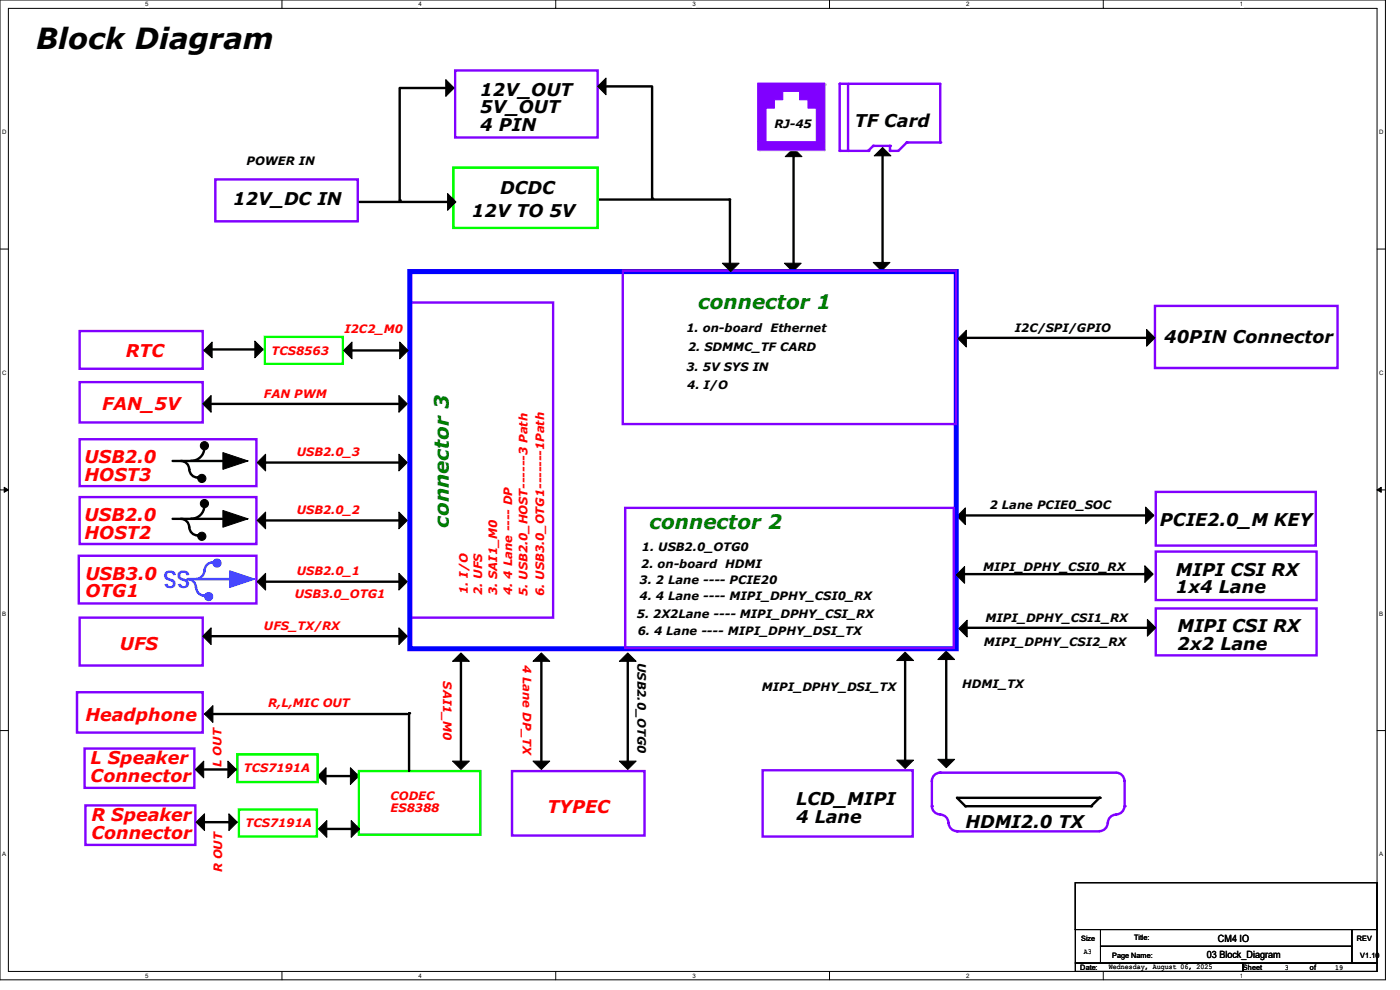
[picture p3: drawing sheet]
<svg xmlns="http://www.w3.org/2000/svg" width="297mm" height="210mm" viewBox="0 0 297 210" stroke-linecap="round" stroke-linejoin="round" font-family="sans-serif">
<path d="M0 0h293.9v207.9h-293.9zM1.8 1.8h290.3v204.3h-290.3z" fill="none" stroke="#000" stroke-width=".21"/>
<g fill="#fff">
<path d="M30.8 .2h.7v1.4h-.7z"/>
<path d="M30.8 206.2h.7v1.4h-.7z"/>
</g>
<path d="M59.8 0v1.8M59.8 206.1v1.8" fill="none" stroke="#000" stroke-width=".21"/>
<g fill="#fff">
<path d="M88.8 .2h.7v1.4h-.7z"/>
<path d="M88.8 206.2h.7v1.4h-.7z"/>
</g>
<path d="M117.9 0v1.8M117.9 206.1v1.8" fill="none" stroke="#000" stroke-width=".21"/>
<g fill="#fff">
<path d="M146.9 .2h.7v1.4h-.7z"/>
<path d="M146.9 206.2h.7v1.4h-.7z"/>
</g>
<path d="M176 0v1.8M176 206.1v1.8" fill="none" stroke="#000" stroke-width=".21"/>
<g fill="#fff">
<path d="M205 .2h.7v1.4h-.7z"/>
<path d="M205 206.2h.7v1.4h-.7z"/>
</g>
<path d="M234.1 0v1.8M234.1 206.1v1.8" fill="none" stroke="#000" stroke-width=".21"/>
<g fill="#fff">
<path d="M263.1 .2h.6v1.4h-.6z"/>
<path d="M263.1 206.2h.6v1.4h-.6z"/>
<path d="M.5 27.3h.9v1.4h-.9z"/>
<path d="M292.6 27.3h.9v1.4h-.9z"/>
<path d="M.5 78.4h.9v1.4h-.9z"/>
<path d="M292.6 78.4h.9v1.4h-.9z"/>
</g>
<path d="M0 52.8h1.8M292.1 52.8h1.8" fill="none" stroke="#000" stroke-width=".21"/>
<g fill="#fff">
<path d="M.5 129.5h.8v1.4h-.8z"/>
<path d="M292.6 129.5h.8v1.4h-.8z"/>
</g>
<path d="M0 103.9h1.8M292.1 103.9h1.8" fill="none" stroke="#000" stroke-width=".21"/>
<path d="M.9 103.4l.9 .5-.9 .5zM292.1 103.9l.9-.5v1z" fill="#000" stroke="#000" stroke-width=".21"/>
<g fill="#fff">
<path d="M.5 180.5h.8v1.4h-.8z"/>
<path d="M292.6 180.5h.8v1.4h-.8z"/>
</g>
<path d="M0 155h1.8M292.1 155h1.8" fill="none" stroke="#000" stroke-width=".21"/>
<path d="M16.9 70.2h26.1v8h-26.1zM199.5 163.9a1.76 1.76 0 0 0-1.8 1.8v5.3" fill="none" stroke="#8000ff" stroke-width=".51"/>
<path d="M204.3 109.3h40" fill="none" stroke="#000" stroke-width=".51"/>
<circle cx="244.3" cy="109.3" r=".25" fill="#000"/>
<g fill="#000" stroke="#000" stroke-width=".21">
<path d="M203 109.5l1.8-1.8v3.6z" fill-rule="evenodd"/>
<path d="M243 107.6l1.8 1.7-1.8 1.8z" fill-rule="evenodd"/>
</g>
<circle cx="197.7" cy="171" r=".25" fill="#8000ff"/>
<path d="M199.5 163.9h37.3" fill="none" stroke="#8000ff" stroke-width=".51"/>
<circle cx="199.5" cy="163.9" r=".25" fill="#8000ff"/>
<path d="M197.7 171a1.76 1.76 0 0 0 1.8 1.8M199.5 172.8a1.76 1.76 0 0 1 1.7 1.8M201.3 174.6a1.76 1.76 0 0 0 1.7 1.7M203 176.4h30.3" fill="none" stroke="#8000ff" stroke-width=".51"/>
<circle cx="203" cy="176.4" r=".25" fill="#8000ff"/>
<path d="M236.8 163.9a1.76 1.76 0 0 1 1.7 1.8M238.6 165.7v5.3" fill="none" stroke="#8000ff" stroke-width=".51"/>
<circle cx="238.6" cy="171" r=".25" fill="#8000ff"/>
<path d="M96.6 14.9h30.2v14.3h-30.2zM45.7 38.1h30.2v8.8h-30.2zM87.1 64.2h30.2v66.8h-30.2zM16.9 81.1h26.1v8.5h-26.1zM16.7 117.9h37.7v10.1h-37.7zM245.2 129.1h34.1v9.9h-34.1zM161.8 163.4h31.8v14.1h-31.8zM236.8 172.8a1.76 1.76 0 0 0-1.8 1.8 1.76 1.76 0 0 1-1.7 1.7M238.5 171a1.76 1.76 0 0 1-1.7 1.8" fill="none" stroke="#8000ff" stroke-width=".51"/>
<path d="M168.4 33.1v23.6M187.2 32.9v23.7M127.1 42.3h27.6M154.9 42.3v14.9M200.7 139.4v22.7M203 169.2h30.3l-1.8 1.8h-26.7z" fill="none" stroke="#000" stroke-width=".51"/>
<g fill="#000">
<circle cx="154.7" cy="42.3" r=".25"/>
<circle cx="154.9" cy="57.2" r=".25"/>
<circle cx="168.4" cy="56.7" r=".25"/>
<circle cx="187.2" cy="56.6" r=".25"/>
<circle cx="200.7" cy="139.4" r=".25"/>
<circle cx="204.8" cy="171" r=".25"/>
<circle cx="231.5" cy="171" r=".25"/>
<circle cx="233.3" cy="169.2" r=".25"/>
</g>
<g fill="#000" stroke="#000" stroke-width=".21">
<path d="M166.6 33.2l1.8-1.7 1.7 1.7z" fill-rule="evenodd"/>
<path d="M187.2 31.3l1.8 1.8h-3.5z" fill-rule="evenodd"/>
<path d="M166.4 55.8h3.6l-1.8 1.8z" fill-rule="evenodd"/>
<path d="M185.3 55.7h3.5l-1.8 1.7z" fill-rule="evenodd"/>
<path d="M200.7 138.1l1.8 1.8h-3.5z" fill-rule="evenodd"/>
<path d="M199 161.1h3.5l-1.8 1.8z" fill-rule="evenodd"/>
</g>
<path d="M45.2 119.3a1.76 1.76 0 0 0-1.8 1.8M41.6 124.6a1.76 1.76 0 0 0 1.8 1.8M43.3 121.1a1.76 1.76 0 0 1-1.7 1.7M48.7 122.9h-8.9a1.76 1.76 0 0 1 1.8 1.7" fill="none" stroke="#0080ff" stroke-width=".51"/>
<circle cx="48.7" cy="122.9" r=".25" fill="#0080ff"/>
<g fill="#0080ff" stroke="#0080ff" stroke-width=".21">
<path d="M48.7 121.1l5.4 1.8h-1.8h1.8l-5.4 1.7z" fill-rule="evenodd"/>
<circle cx="46" cy="119.4" r=".87"/>
<circle cx="44.3" cy="126.6" r=".87"/>
</g>
<g fill="#000" stroke="#000" stroke-width=".21">
<path d="M54.6 123.4l1.7-1.8v3.6z" fill-rule="evenodd"/>
<path d="M67.4 164.6l1.8-1.7v3.5z" fill-rule="evenodd"/>
<path d="M74.3 162.9l1.8 1.7-1.8 1.8z" fill-rule="evenodd"/>
</g>
<path d="M68.8 164.6h6.9" fill="none" stroke="#000" stroke-width=".51"/>
<circle cx="75.7" cy="164.6" r=".25" fill="#000"/>
<path d="M87 57.6h115.9v80h-115.9z" fill="none" stroke="#00f" stroke-width="1.1"/>
<path d="M132.1 57.4h70.8v32.6h-70.8zM132.6 107.7h69.8v29.8h-69.8z" fill="none" stroke="#8000ff" stroke-width=".51"/>
<path d="M161.1 31.8h13.9" fill="none" stroke="#c0c0c0" stroke-width=".51"/>
<circle cx="161.1" cy="31.8" r=".25" fill="#c0c0c0"/>
<path d="M175 17.9v13.9" fill="none" stroke="#c0c0c0" stroke-width=".51"/>
<circle cx="175" cy="17.9" r=".25" fill="#c0c0c0"/>
<g fill="#8000ff" stroke="#8000ff" stroke-width=".21">
<path d="M160.7 30.1h14.3v1.7h-14.3z" fill-rule="evenodd"/>
<path d="M160.7 17.6h14.3v12.5h-1.8v-7.2h-1.8v-1.7h-1.8v-1.8h-3.5v1.8h-1.8v1.7h-1.8v7.2h-1.8z" fill-rule="evenodd"/>
</g>
<path d="M192.4 30.2h7.1" fill="none" stroke="#8000ff" stroke-width=".51"/>
<circle cx="192.4" cy="30.2" r=".25" fill="#8000ff"/>
<path d="M192.4 30.2l-1.8 1.8" fill="none" stroke="#8000ff" stroke-width=".51"/>
<circle cx="192.4" cy="30.2" r=".25" fill="#8000ff"/>
<path d="M188.8 32h1.8" fill="none" stroke="#8000ff" stroke-width=".51"/>
<circle cx="188.8" cy="32" r=".25" fill="#8000ff"/>
<path d="M188.8 30.9v1.1" fill="none" stroke="#8000ff" stroke-width=".51"/>
<circle cx="188.8" cy="30.9" r=".25" fill="#8000ff"/>
<path d="M185.3 30.9h3.5" fill="none" stroke="#8000ff" stroke-width=".51"/>
<circle cx="185.3" cy="30.9" r=".25" fill="#8000ff"/>
<path d="M185.3 30.9l-1.1 1.1" fill="none" stroke="#8000ff" stroke-width=".51"/>
<circle cx="184.2" cy="32" r=".25" fill="#8000ff"/>
<path d="M178.1 32h6.1" fill="none" stroke="#8000ff" stroke-width=".51"/>
<circle cx="184.2" cy="32" r=".25" fill="#8000ff"/>
<path d="M178.1 17.8v14.2" fill="none" stroke="#8000ff" stroke-width=".51"/>
<circle cx="178.1" cy="32" r=".25" fill="#8000ff"/>
<path d="M199.5 17.8v12.4" fill="none" stroke="#8000ff" stroke-width=".51"/>
<circle cx="199.5" cy="30.2" r=".25" fill="#8000ff"/>
<path d="M178.1 17.8h21.4" fill="none" stroke="#8000ff" stroke-width=".51"/>
<circle cx="178.1" cy="17.8" r=".25" fill="#8000ff"/>
<path d="M179.9 17.8v14.2" fill="none" stroke="#8000ff" stroke-width=".51"/>
<circle cx="179.9" cy="32" r=".25" fill="#8000ff"/>
<g fill="#000" stroke="#000" stroke-width=".21">
<path d="M94.6 16.9l1.8 1.8-1.8 1.7z" fill-rule="evenodd"/>
<path d="M126.8 18.3l1.8-1.7v3.5z" fill-rule="evenodd"/>
<path d="M95 41.1l1.7 1.7-1.7 1.8z" fill-rule="evenodd"/>
<path d="M153.2 55.8h3.6l-1.8 1.8z" fill-rule="evenodd"/>
<path d="M43.2 74.3l1.8-1.7v3.3z" fill-rule="evenodd"/>
<path d="M54.1 72.3l1.7 1.8-1.7 1.8z" fill-rule="evenodd"/>
<path d="M72.9 74.3l1.8-1.7v3.5z" fill-rule="evenodd"/>
<path d="M84.8 72.6l1.8 1.7-1.8 1.8z" fill-rule="evenodd"/>
<path d="M203.2 71.8l1.8-1.7v3.5z" fill-rule="evenodd"/>
<path d="M243.2 69.9l1.8 1.8-1.8 1.7z" fill-rule="evenodd"/>
<path d="M43 85.7l1.8-1.8v3.6z" fill-rule="evenodd"/>
<path d="M47.3 96l5.3 1.8h-1.8h1.8l-5.3 1.8z" fill-rule="evenodd"/>
<path d="M54.6 98.1l1.7-1.7v3.5z" fill-rule="evenodd"/>
<path d="M84.6 96.4l1.8 1.7-1.8 1.8z" fill-rule="evenodd"/>
<path d="M84.6 83.9l1.8 1.8-1.8 1.8z" fill-rule="evenodd"/>
<path d="M47.3 108.3l5.3 1.8h-1.8h1.8l-5.3 1.7z" fill-rule="evenodd"/>
<path d="M54.6 110.4l1.7-1.8v3.6z" fill-rule="evenodd"/>
<path d="M84.6 108.6l1.8 1.8-1.8 1.8z" fill-rule="evenodd"/>
<path d="M43 135l1.8-1.8v3.5z" fill-rule="evenodd"/>
<path d="M84.6 133.2l1.8 1.8-1.8 1.7z" fill-rule="evenodd"/>
<path d="M84.6 121.6l1.8 1.8-1.8 1.8z" fill-rule="evenodd"/>
<path d="M96 140.3l1.8-1.8 1.8 1.8z" fill-rule="evenodd"/>
<path d="M113.1 140.3l1.8-1.8 1.7 1.8z" fill-rule="evenodd"/>
<path d="M133.2 138.5l1.8 1.8h-3.6z" fill-rule="evenodd"/>
<path d="M190.2 140.1l1.8-1.8 1.8 1.8z" fill-rule="evenodd"/>
<path d="M202.9 122l1.7-1.8v3.5z" fill-rule="evenodd"/>
<path d="M203.4 133.3l1.8-1.7v3.5z" fill-rule="evenodd"/>
<path d="M242.9 120l1.7 1.8-1.7 1.8z" fill-rule="evenodd"/>
<path d="M243.4 131.4l1.8 1.8-1.8 1.8z" fill-rule="evenodd"/>
<path d="M43.4 151.5l1.8-1.8v3.5z" fill-rule="evenodd"/>
<path d="M43.2 161.5v3.5l-1.8-1.8z" fill-rule="evenodd"/>
<path d="M43.4 172.6v3.6l-1.8-1.8z" fill-rule="evenodd"/>
<path d="M48.3 161.5l1.8 1.7-1.8 1.8z" fill-rule="evenodd"/>
<path d="M48.6 172.6l1.7 1.8-1.7 1.8z" fill-rule="evenodd"/>
<path d="M69.3 174.1v3.5l-1.7-1.7z" fill-rule="evenodd"/>
<path d="M74.5 174.1l1.8 1.8-1.8 1.7z" fill-rule="evenodd"/>
<path d="M96 161.5h3.6l-1.8 1.7z" fill-rule="evenodd"/>
<path d="M113.1 161.5h3.5l-1.7 1.7z" fill-rule="evenodd"/>
<path d="M131.4 161.5h3.6l-1.8 1.7z" fill-rule="evenodd"/>
<path d="M190.2 161.2h3.6l-1.8 1.8z" fill-rule="evenodd"/>
<circle cx="43.4" cy="94.6" r=".87"/>
<circle cx="42.8" cy="101.5" r=".87"/>
<circle cx="42.8" cy="113.8" r=".87"/>
<circle cx="43.4" cy="106.8" r=".87"/>
</g>
<path d="M96.2 35.6h30.6v12.7h-30.6zM56.2 71.5h16.5v5.7h-16.5zM50.3 160h17.1v5.9h-17.1zM50.7 171.7h16.5v5.8h-16.5zM76.1 163.6h25.8v13.5h-25.8z" fill="none" stroke="#0f0" stroke-width=".51"/>
<g fill="none" stroke="#000" stroke-width=".51">
<path d="M84.8 18.7h11M84.8 18.8v23.7M127.3 18.3h11M138.3 18.5v23.6M76.3 42.8h19.9M44.6 74.1h10.2M74.5 74.3h11.7M204.5 71.7h40M36.6 97.8h14.2M38.4 97.8a1.76 1.76 0 0 1 1.7 1.8 1.83 1.83 0 0 0 1.9 1.7M43.3 95.1a2.73 2.73 0 0 1-2.8 2.6M43.4 85.7h41.9"/>
<path d="M56 98.1h29.3M36.6 110.1h14.2M38.4 110.1a1.76 1.76 0 0 1 1.7 1.7 1.83 1.83 0 0 0 1.9 1.8M43.3 107.4a2.73 2.73 0 0 1-2.8 2.6M56 110.4h29.3M43.4 135h41.9M56 123.4h29.3M97.8 139.9v22.6M114.9 139.9v22.6M133.2 139.9v22.6M192 139.7v22.6M204.6 121.8h39.5"/>
<path d="M205 133.2h39.6M43.6 151.5h42.8M86.8 151.3v12.3M42.8 163.2h7M43 174.4h7M69 175.9h6.9"/>
</g>
<g fill="#000">
<circle cx="95.8" cy="18.7" r=".25"/>
<circle cx="127.3" cy="18.3" r=".25"/>
<circle cx="84.8" cy="42.5" r=".25"/>
<circle cx="96.2" cy="42.8" r=".25"/>
<circle cx="138.3" cy="42.1" r=".25"/>
<circle cx="54.8" cy="74.1" r=".25"/>
<circle cx="86.2" cy="74.3" r=".25"/>
<circle cx="244.5" cy="71.7" r=".25"/>
<circle cx="43.4" cy="85.7" r=".25"/>
<circle cx="50.8" cy="97.8" r=".25"/>
<circle cx="56" cy="98.1" r=".25"/>
<circle cx="50.8" cy="110.1" r=".25"/>
<circle cx="56" cy="110.4" r=".25"/>
<circle cx="43.4" cy="135" r=".25"/>
<circle cx="56" cy="123.4" r=".25"/>
<circle cx="97.8" cy="139.9" r=".25"/>
<circle cx="114.9" cy="139.9" r=".25"/>
<circle cx="133.2" cy="139.9" r=".25"/>
<circle cx="192" cy="139.7" r=".25"/>
<circle cx="244.1" cy="121.8" r=".25"/>
<circle cx="244.6" cy="133.2" r=".25"/>
<circle cx="43.6" cy="151.5" r=".25"/>
<circle cx="86.8" cy="151.3" r=".25"/>
<circle cx="49.8" cy="163.2" r=".25"/>
<circle cx="50" cy="174.4" r=".25"/>
<circle cx="75.9" cy="175.9" r=".25"/>
</g>
<path d="M245 64.9h38.8v13.2h-38.8zM16.9 93.2h37.5v9.9h-37.5zM16.9 105.5h37.5v9.9h-37.5zM245.2 117h34.1v10.3h-34.1zM245.2 104.4h33.9v11.3h-33.9zM16.9 131h26.1v10.2h-26.1zM16.3 146.9h26.7v8.5h-26.7zM17.9 158.8h23.3v8.3h-23.3zM18.1 170.9h23.3v8.3h-23.3zM108.6 163.6h28.1v13.6h-28.1z" fill="none" stroke="#8000ff" stroke-width=".51"/>
<path d="M228.1 187.2h64v10h-64zM228.1 197.2h5.4v7.1h-5.4zM233.5 197.2h53.3v3.5h-53.3zM286.8 197.2h5.3v7.1h-5.3zM228.1 204.3h35.6v1.8h-35.6zM233.5 200.7h53.3v3.6h-53.3zM263.7 204.3h28.4v1.8h-28.4z" fill="none" stroke="#000" stroke-width=".21"/>
<text font-size="6.2" x="7.7" y="10.5">Block Diagram</text>
<text font-size="5.1" fill="#0080ff" x="40.3" y="121.4" transform="rotate(-180 40.3 121.4)">SS</text>
<g font-size="4.2" fill="#008000">
<text x="148.1" y="65.6">connector 1</text>
<text x="95.2" y="112" transform="rotate(-90 95.2 112)">connector 3</text>
<text x="137.8" y="112.1">connector 2</text>
</g>
<g font-size="3.7">
<text x="101.9" y="20.3">12V_OUT</text>
<text x="101.9" y="24">5V_OUT</text>
<text x="101.9" y="27.7">4 PIN</text>
<text x="181.4" y="26.8">TF Card</text>
<text x="106.1" y="41.2">DCDC</text>
<text x="49.4" y="43.6">12V_DC IN</text>
<text x="100.1" y="46.1">12V TO 5V</text>
<text x="247" y="72.7">40PIN Connector</text>
<text x="246.1" y="111.6">PCIE2.0_M KEY</text>
<text x="249.5" y="122.1">MIPI CSI RX</text>
<text x="249.5" y="125.9">1x4 Lane</text>
<text x="249.8" y="134.1">MIPI CSI RX</text>
<text x="249.8" y="137.8">2x2 Lane</text>
<text x="168.9" y="170.9">LCD_MIPI</text>
<text x="168.9" y="174.6">4 Lane</text>
<text x="204.8" y="175.6">HDMI2.0 TX</text>
</g>
<g font-size="3.7" fill="#f00">
<text x="26.7" y="75.7">RTC</text>
<text x="21.7" y="87">FAN_5V</text>
<text x="17.9" y="98.3">USB2.0</text>
<text x="17.9" y="102">HOST3</text>
<text x="17.9" y="110.6">USB2.0</text>
<text x="17.9" y="114.3">HOST2</text>
<text x="18.1" y="123">USB3.0</text>
<text x="18.1" y="126.7">OTG1</text>
<text x="25.4" y="138">UFS</text>
<text x="18.1" y="152.9">Headphone</text>
<text x="19.2" y="162.1">L Speaker</text>
<text x="19.2" y="165.9">Connector</text>
<text x="116.1" y="172.5">TYPEC</text>
<text x="19.4" y="174.2">R Speaker</text>
<text x="19.4" y="178">Connector</text>
</g>
<g font-size="2.5">
<text x="164.3" y="27.2">RJ-45</text>
<text x="52.3" y="35.1">POWER IN</text>
<text x="145.6" y="70.4">1. on-board Ethernet</text>
<text x="215.3" y="70.4">I2C/SPI/GPIO</text>
<text x="146" y="74.5">2. SDMMC_TF CARD</text>
<text x="145.6" y="78.6">3. 5V SYS IN</text>
<text x="145.8" y="82.5">4. I/O</text>
<text x="210" y="107.9">2 Lane PCIE0_SOC</text>
<text x="136.2" y="116.8">1. USB2.0_OTG0</text>
<text x="135.7" y="124">3. 2 Lane ---- PCIE20</text>
<text x="136" y="120.4">2. on-board HDMI</text>
<text x="208.6" y="121.1">MIPI_DPHY_CSI0_RX</text>
<text x="135.1" y="131.1">5. 2X2Lane ---- MIPI_DPHY_CSI_RX</text>
<text x="135.7" y="127.3">4. 4 Lane ---- MIPI_DPHY_CSI0_RX</text>
<text x="209.1" y="132">MIPI_DPHY_CSI1_RX</text>
<text x="135.3" y="134.6">6. 4 Lane ---- MIPI_DPHY_DSI_TX</text>
<text x="208.7" y="137.1">MIPI_DPHY_CSI2_RX</text>
<text x="135.3" y="140.6" transform="rotate(90 135.3 140.6)">USB2.0_OTG0</text>
<text x="161.6" y="146.5">MIPI_DPHY_DSI_TX</text>
<text x="204.1" y="146">HDMI_TX</text>
</g>
<g font-size="2.5" fill="#f00">
<text x="73.1" y="70.6">I2C2_M0</text>
<text x="57.6" y="75.2">TCS8563</text>
<text x="56" y="84.5">FAN PWM</text>
<text x="62.9" y="96.7">USB2.0_3</text>
<text x="62.9" y="109">USB2.0_2</text>
<text x="62.9" y="122">USB2.0_1</text>
<text x="62.6" y="126.8">USB3.0_OTG1</text>
<text x="99.3" y="126.1" transform="rotate(-90 99.3 126.1)">1. I/O</text>
<text x="102.3" y="126.2" transform="rotate(-90 102.3 126.2)">2. UFS</text>
<text x="105.5" y="126.2" transform="rotate(-90 105.5 126.2)">3. SAI1_M0</text>
<text x="108.7" y="126.2" transform="rotate(-90 108.7 126.2)">4. 4 Lane ---- DP</text>
<text x="111.9" y="126.4" transform="rotate(-90 111.9 126.4)">5. USB2.0_HOST------3 Path</text>
<text x="115.4" y="126.4" transform="rotate(-90 115.4 126.4)">6. USB3.0_OTG1-------1Path</text>
<text x="56" y="133.7">UFS_TX/RX</text>
<text x="110.9" y="141" transform="rotate(90 110.9 141)">4 Lane DP_TX</text>
<text x="56.9" y="149.9">R,L,MIC OUT</text>
<text x="94" y="144.6" transform="rotate(90 94 144.6)">SAI1_M0</text>
<text x="47" y="162.7" transform="rotate(-90 47 162.7)">L OUT</text>
<text x="51.7" y="163.7">TCS7191A</text>
<text x="82.8" y="169.8">CODEC</text>
<text x="82.8" y="172.3">ES8388</text>
<text x="52.1" y="175.5">TCS7191A</text>
<text x="47.2" y="185.1" transform="rotate(-90 47.2 185.1)">R OUT</text>
</g>
<g font-size="2.1">
<text x="256" y="203.2">03 Block_Diagram</text>
<text x="258.4" y="199.9">CM4 IO</text>
</g>
<g font-size="1.6">
<text x="229.4" y="199.7">Size</text>
<text x="229.9" y="202.5">A3</text>
<text x="235.9" y="203.2">Page Name:</text>
<text x="240.6" y="199.3">Title:</text>
<text x="287.9" y="199.7">REV</text>
<text x="288.6" y="203.2">V1.10</text>
<text x="229.2" y="205.7">Date:</text>
<text x="235.2" y="205.5">Wednesday, August 06, 2025</text>
<text x="263.7" y="205.7">Sheet</text>
<text x="272.6" y="205.7">3</text>
<text x="277.9" y="205.7">of</text>
<text x="283.2" y="205.7">19</text>
</g>
<g font-size="1.3">
<text x="30.8" y="1.3">5</text>
<text x="88.8" y="1.3">4</text>
<text x="146.9" y="1.3">3</text>
<text x="205" y="1.3">2</text>
<text x="263.1" y="1.3">1</text>
<text x=".5" y="28.4">D</text>
<text x="292.6" y="28.4">D</text>
<text x=".5" y="79.5">C</text>
<text x="292.6" y="79.5">C</text>
<text x=".5" y="130.6">B</text>
<text x="292.6" y="130.6">B</text>
<text x=".5" y="181.7">A</text>
<text x="292.6" y="181.7">A</text>
<text x="30.8" y="207.4">5</text>
<text x="88.8" y="207.4">4</text>
<text x="146.9" y="207.4">3</text>
<text x="205" y="207.4">2</text>
<text x="263.1" y="207.4">1</text>
</g>
</svg>
